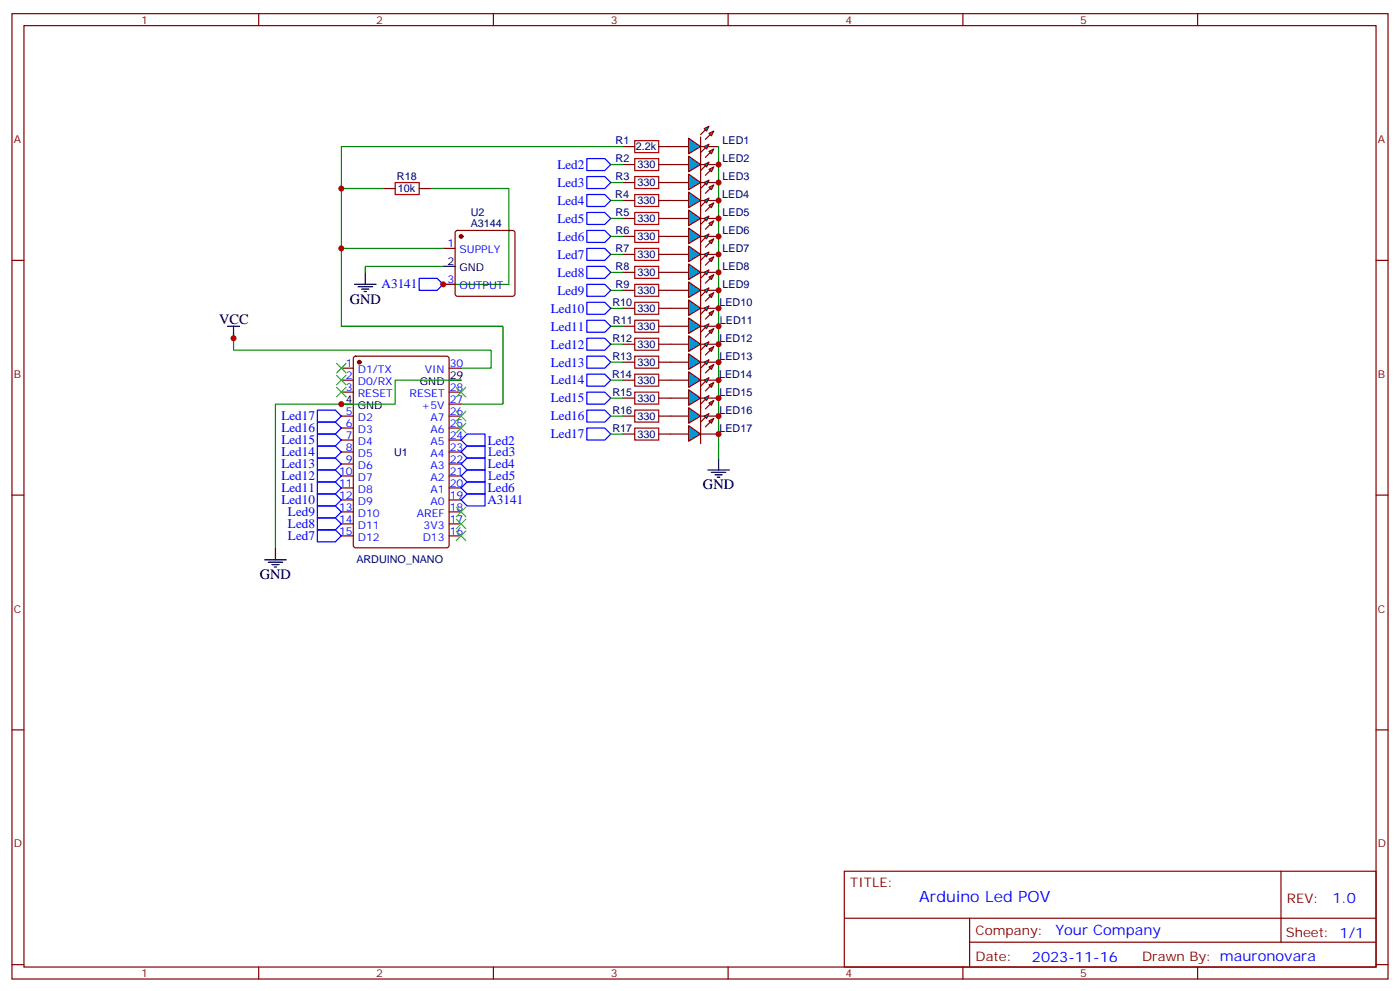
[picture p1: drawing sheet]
<svg xmlns="http://www.w3.org/2000/svg" width="412mm" height="292mm" viewBox="0 0 412 292" stroke-linecap="round" stroke-linejoin="round" font-family="sans-serif">
<g fill="none" stroke="#870000" stroke-width=".35">
<path d="M3.5 4h405.4v284.4h-405.4zM7.1 7.5h398.2v277.3h-398.2zM76.2 4v3.5M145.3 4v3.5M214.5 4v3.5M283.6 4v3.5M352.8 4v3.5M197.6 43.2h5.2M206.4 43.2h5.3M3.5 76.7h3.6M405.3 76.7h3.6M100.5 108.4h3.6"/>
<path d="M100.5 112h3.6M100.5 115.5h3.6M104.3 105.1l.5-.2h26.8l.6 .4 .1 55.4-.5 .6-27 .1-.7-.5v-55.3zM132.3 108.4h3.5M132.3 115.5h3.5M132.3 119h3.5M100.5 122.6h3.6M100.5 126.1h3.6M100.5 129.6h3.6M100.5 133.1h3.6M100.5 136.7h3.6M132.3 122.6h3.5"/>
<path d="M132.3 126.1h3.5M132.3 129.6h3.5M132.3 133.1h3.5M132.3 136.7h3.5M3.5 145.8h3.6M100.5 140.2h3.6M100.5 143.7h3.6M100.5 147.2h3.6M100.5 150.8h3.6M100.5 154.3h3.6M100.5 157.8h3.6M132.3 140.2h3.5"/>
<path d="M132.3 143.7h3.5M132.3 147.2h3.5M132.3 150.8h3.5M132.3 154.3h3.5M132.3 157.8h3.5M405.3 145.8h3.6M3.5 215h3.6M405.3 215h3.6M248.7 256.6h156.6v28.2h-156.6zM377.3 256.6v20.9M248.7 270.5h156.5M285.6 277.5h119.6"/>
<path d="M285.6 270.5v14.1M3.5 284.1h3.6M76.2 284.8v3.6M145.3 284.8v3.6M214.5 284.8v3.6M283.6 284.8v3.6M352.8 284.8v3.6M405.3 284.1h3.6"/>
</g>
<circle cx="105.8" cy="106.7" r=".53" fill="#870000" stroke="#870000" stroke-width=".35"/>
<path d="M100.5 119h3.6M132.3 112h3.5" fill="none" stroke="#000" stroke-width=".35"/>
<g fill="#09f" stroke="#870000" stroke-width=".35">
<path d="M208.8 39.3l1.5-.7-.8 1.4z"/>
<path d="M207.4 37.9l1.4-.7-.7 1.4z"/>
</g>
<g fill="#870000" stroke="#870000" stroke-width=".35">
<path d="M207.8 41.1l1.4-1.4z"/>
<path d="M206.4 39.7l1.4-1.5z"/>
</g>
<path d="M206.4 40.4v5.6z" fill="#f00" stroke="#870000" stroke-width=".35"/>
<path d="M202.8 40.7l3.6 2.5-3.6 2.1z" fill="#09f" stroke="#870000" stroke-width=".35"/>
<path d="M197.6 48.5h5.2M206.4 48.5h5.3" fill="none" stroke="#870000" stroke-width=".35"/>
<g fill="#09f" stroke="#870000" stroke-width=".35">
<path d="M208.8 44.6l1.5-.7-.8 1.4z"/>
<path d="M207.4 43.2l1.4-.7-.7 1.4z"/>
</g>
<g fill="#870000" stroke="#870000" stroke-width=".35">
<path d="M209.2 44.9l-1.4 1.5z"/>
<path d="M206.4 44.9l1.4-1.4z"/>
</g>
<path d="M206.4 45.6v5.7z" fill="#f00" stroke="#870000" stroke-width=".35"/>
<path d="M202.8 46l3.6 2.5-3.6 2.1z" fill="#09f" stroke="#870000" stroke-width=".35"/>
<path d="M197.6 53.8h5.2M206.4 53.8h5.3" fill="none" stroke="#870000" stroke-width=".35"/>
<g fill="#09f" stroke="#870000" stroke-width=".35">
<path d="M208.8 49.9l1.5-.7-.8 1.4z"/>
<path d="M207.4 48.5l1.4-.7-.7 1.4z"/>
</g>
<g fill="#870000" stroke="#870000" stroke-width=".35">
<path d="M207.8 51.6l1.4-1.4z"/>
<path d="M206.4 50.2l1.4-1.4z"/>
</g>
<path d="M206.4 50.9v5.7z" fill="#f00" stroke="#870000" stroke-width=".35"/>
<path d="M202.8 51.3l3.6 2.5-3.6 2.1z" fill="#09f" stroke="#870000" stroke-width=".35"/>
<path d="M197.6 59.1h5.2M206.4 59.1h5.3" fill="none" stroke="#870000" stroke-width=".35"/>
<g fill="#09f" stroke="#870000" stroke-width=".35">
<path d="M208.8 55.2l1.5-.7-.8 1.4z"/>
<path d="M207.4 53.8l1.4-.7-.7 1.4z"/>
</g>
<g fill="#870000" stroke="#870000" stroke-width=".35">
<path d="M207.8 56.9l1.4-1.4z"/>
<path d="M206.4 55.5l1.4-1.4z"/>
</g>
<path d="M206.4 56.2v5.7z" fill="#f00" stroke="#870000" stroke-width=".35"/>
<path d="M202.8 56.6l3.6 2.5-3.6 2.1z" fill="#09f" stroke="#870000" stroke-width=".35"/>
<path d="M197.6 64.3h5.2M206.4 64.3h5.3" fill="none" stroke="#870000" stroke-width=".35"/>
<g fill="#09f" stroke="#870000" stroke-width=".35">
<path d="M208.8 60.5l1.5-.7-.8 1.4z"/>
<path d="M207.4 59.1l1.4-.8-.7 1.5z"/>
</g>
<g fill="#870000" stroke="#870000" stroke-width=".35">
<path d="M209.2 60.8l-1.4 1.4z"/>
<path d="M206.4 60.8l1.4-1.4z"/>
</g>
<path d="M206.4 61.5v5.7z" fill="#f00" stroke="#870000" stroke-width=".35"/>
<path d="M202.8 61.9l3.6 2.4-3.6 2.2z" fill="#09f" stroke="#870000" stroke-width=".35"/>
<path d="M197.6 69.6h5.2M206.4 69.6h5.3" fill="none" stroke="#870000" stroke-width=".35"/>
<g fill="#09f" stroke="#870000" stroke-width=".35">
<path d="M208.8 65.8l1.5-.7-.8 1.4z"/>
<path d="M207.4 64.3l1.4-.7-.7 1.5z"/>
</g>
<g fill="#870000" stroke="#870000" stroke-width=".35">
<path d="M209.2 66.1l-1.4 1.4z"/>
<path d="M206.4 66.1l1.4-1.4z"/>
</g>
<path d="M206.4 66.8v5.7z" fill="#f00" stroke="#870000" stroke-width=".35"/>
<path d="M202.8 67.2l3.6 2.4-3.6 2.2z" fill="#09f" stroke="#870000" stroke-width=".35"/>
<path d="M197.6 74.9h5.2M206.4 74.9h5.3" fill="none" stroke="#870000" stroke-width=".35"/>
<g fill="#09f" stroke="#870000" stroke-width=".35">
<path d="M208.8 71l1.5-.7-.8 1.5z"/>
<path d="M207.4 69.6l1.4-.7-.7 1.4z"/>
</g>
<g fill="#870000" stroke="#870000" stroke-width=".35">
<path d="M207.8 72.8l1.4-1.4z"/>
<path d="M206.4 71.4l1.4-1.4z"/>
</g>
<path d="M206.4 72.1v5.7z" fill="#f00" stroke="#870000" stroke-width=".35"/>
<path d="M202.8 72.5l3.6 2.4-3.6 2.1z" fill="#09f" stroke="#870000" stroke-width=".35"/>
<path d="M197.6 80.2h5.2M206.4 80.2h5.3" fill="none" stroke="#870000" stroke-width=".35"/>
<g fill="#09f" stroke="#870000" stroke-width=".35">
<path d="M208.8 76.3l1.5-.7-.8 1.4z"/>
<path d="M207.4 74.9l1.4-.7-.7 1.4z"/>
</g>
<g fill="#870000" stroke="#870000" stroke-width=".35">
<path d="M209.2 76.7l-1.4 1.4z"/>
<path d="M206.4 76.7l1.4-1.4z"/>
</g>
<path d="M206.4 77.4v5.6z" fill="#f00" stroke="#870000" stroke-width=".35"/>
<path d="M202.8 77.8l3.6 2.4-3.6 2.1z" fill="#09f" stroke="#870000" stroke-width=".35"/>
<path d="M197.6 85.5h5.2M206.4 85.5h5.3" fill="none" stroke="#870000" stroke-width=".35"/>
<g fill="#09f" stroke="#870000" stroke-width=".35">
<path d="M208.8 81.6l1.5-.7-.8 1.4z"/>
<path d="M207.4 80.2l1.4-.7-.7 1.4z"/>
</g>
<g fill="#870000" stroke="#870000" stroke-width=".35">
<path d="M209.2 82l-1.4 1.4z"/>
<path d="M206.4 82l1.4-1.4z"/>
</g>
<path d="M206.4 82.7v5.6z" fill="#f00" stroke="#870000" stroke-width=".35"/>
<path d="M202.8 83l3.6 2.5-3.6 2.1z" fill="#09f" stroke="#870000" stroke-width=".35"/>
<path d="M197.6 90.8h5.2M206.4 90.8h5.3" fill="none" stroke="#870000" stroke-width=".35"/>
<g fill="#09f" stroke="#870000" stroke-width=".35">
<path d="M208.8 86.9l1.5-.7-.8 1.4z"/>
<path d="M207.4 85.5l1.4-.7-.7 1.4z"/>
</g>
<g fill="#870000" stroke="#870000" stroke-width=".35">
<path d="M207.8 88.7l1.4-1.4z"/>
<path d="M206.4 87.3l1.4-1.4z"/>
</g>
<path d="M206.4 88v5.6z" fill="#f00" stroke="#870000" stroke-width=".35"/>
<path d="M202.8 88.3l3.6 2.5-3.6 2.1z" fill="#09f" stroke="#870000" stroke-width=".35"/>
<path d="M197.6 96.1h5.2M206.4 96.1h5.3" fill="none" stroke="#870000" stroke-width=".35"/>
<g fill="#09f" stroke="#870000" stroke-width=".35">
<path d="M208.8 92.2l1.5-.7-.8 1.4z"/>
<path d="M207.4 90.8l1.4-.7-.7 1.4z"/>
</g>
<g fill="#870000" stroke="#870000" stroke-width=".35">
<path d="M209.2 92.6l-1.4 1.4z"/>
<path d="M206.4 92.6l1.4-1.4z"/>
</g>
<path d="M206.4 93.3v5.6z" fill="#f00" stroke="#870000" stroke-width=".35"/>
<path d="M202.8 93.6l3.6 2.5-3.6 2.1z" fill="#09f" stroke="#870000" stroke-width=".35"/>
<path d="M197.6 101.4h5.2M206.4 101.4h5.3" fill="none" stroke="#870000" stroke-width=".35"/>
<g fill="#09f" stroke="#870000" stroke-width=".35">
<path d="M208.8 97.5l1.5-.7-.8 1.4z"/>
<path d="M207.4 96.1l1.4-.7-.7 1.4z"/>
</g>
<g fill="#870000" stroke="#870000" stroke-width=".35">
<path d="M209.2 97.9l-1.4 1.4z"/>
<path d="M206.4 97.9l1.4-1.5z"/>
</g>
<path d="M206.4 98.6v5.6z" fill="#f00" stroke="#870000" stroke-width=".35"/>
<path d="M202.8 98.9l3.6 2.5-3.6 2.1z" fill="#09f" stroke="#870000" stroke-width=".35"/>
<path d="M197.6 106.7h5.2M206.4 106.7h5.3" fill="none" stroke="#870000" stroke-width=".35"/>
<g fill="#09f" stroke="#870000" stroke-width=".35">
<path d="M208.8 102.8l1.5-.7-.8 1.4z"/>
<path d="M207.4 101.4l1.4-.7-.7 1.4z"/>
</g>
<g fill="#870000" stroke="#870000" stroke-width=".35">
<path d="M207.8 104.6l1.4-1.4z"/>
<path d="M206.4 103.2l1.4-1.5z"/>
</g>
<path d="M206.4 103.9v5.6z" fill="#f00" stroke="#870000" stroke-width=".35"/>
<path d="M202.8 104.2l3.6 2.5-3.6 2.1z" fill="#09f" stroke="#870000" stroke-width=".35"/>
<path d="M197.6 112h5.2M206.4 112h5.3" fill="none" stroke="#870000" stroke-width=".35"/>
<g fill="#09f" stroke="#870000" stroke-width=".35">
<path d="M208.8 108.1l1.5-.7-.8 1.4z"/>
<path d="M207.4 106.7l1.4-.7-.7 1.4z"/>
</g>
<g fill="#870000" stroke="#870000" stroke-width=".35">
<path d="M209.2 108.4l-1.4 1.5z"/>
<path d="M206.4 108.4l1.4-1.4z"/>
</g>
<path d="M206.4 109.1v5.7z" fill="#f00" stroke="#870000" stroke-width=".35"/>
<path d="M202.8 109.5l3.6 2.5-3.6 2.1z" fill="#09f" stroke="#870000" stroke-width=".35"/>
<path d="M197.6 117.3h5.2M206.4 117.3h5.3" fill="none" stroke="#870000" stroke-width=".35"/>
<g fill="#09f" stroke="#870000" stroke-width=".35">
<path d="M208.8 113.4l1.5-.7-.8 1.4z"/>
<path d="M207.4 112l1.4-.7-.7 1.4z"/>
</g>
<g fill="#870000" stroke="#870000" stroke-width=".35">
<path d="M209.2 113.7l-1.4 1.4z"/>
<path d="M206.4 113.7l1.4-1.4z"/>
</g>
<path d="M206.4 114.4v5.7z" fill="#f00" stroke="#870000" stroke-width=".35"/>
<path d="M202.8 114.8l3.6 2.5-3.6 2.1z" fill="#09f" stroke="#870000" stroke-width=".35"/>
<path d="M197.6 122.6h5.2M206.4 122.6h5.3" fill="none" stroke="#870000" stroke-width=".35"/>
<g fill="#09f" stroke="#870000" stroke-width=".35">
<path d="M208.8 118.7l1.5-.7-.8 1.4z"/>
<path d="M207.4 117.3l1.4-.7-.7 1.4z"/>
</g>
<g fill="#870000" stroke="#870000" stroke-width=".35">
<path d="M207.8 120.4l1.4-1.4z"/>
<path d="M206.4 119l1.4-1.4z"/>
</g>
<path d="M206.4 119.7v5.7z" fill="#f00" stroke="#870000" stroke-width=".35"/>
<path d="M202.8 120.1l3.6 2.5-3.6 2.1z" fill="#09f" stroke="#870000" stroke-width=".35"/>
<path d="M197.6 127.8h5.2M206.4 127.8h5.3" fill="none" stroke="#870000" stroke-width=".35"/>
<g fill="#09f" stroke="#870000" stroke-width=".35">
<path d="M208.8 124l1.5-.7-.8 1.4z"/>
<path d="M207.4 122.6l1.4-.8-.7 1.5z"/>
</g>
<g fill="#870000" stroke="#870000" stroke-width=".35">
<path d="M207.8 125.7l1.4-1.4z"/>
<path d="M206.4 124.3l1.4-1.4z"/>
</g>
<path d="M206.4 125v5.7z" fill="#f00" stroke="#870000" stroke-width=".35"/>
<path d="M202.8 125.4l3.6 2.4-3.6 2.2z" fill="#09f" stroke="#870000" stroke-width=".35"/>
<g fill="none" stroke="#a10000" stroke-width=".35">
<path d="M116.4 53.8h7.1v3.5h-7.1zM187 41.4h7v3.5h-7zM187 46.7h7v3.5h-7zM187 52h7v3.5h-7zM187 57.3h7v3.5h-7zM187 62.6h7v3.5h-7zM187 67.9h7v3.5h-7zM187 73.2h7v3.5h-7zM187 78.5h7v3.5h-7zM187 83.7h7v3.6h-7zM187 89h7v3.6h-7zM187 94.3h7v3.6h-7z"/>
<path d="M187 99.6h7v3.6h-7zM187 104.9h7v3.5h-7zM187 110.2h7v3.5h-7zM187 115.5h7v3.5h-7zM187 120.8h7v3.5h-7zM187 126.1h7v3.5h-7z"/>
</g>
<g fill="none" stroke="#870000" stroke-width=".35">
<path d="M112.9 55.5h3.5M123.5 55.5h3.5M183.4 43.2h3.6M183.4 48.5h3.6M183.4 53.8h3.6M183.4 59.1h3.6M194 43.2h3.6M194 48.5h3.6M194 53.8h3.6M194 59.1h3.6M130.5 73.2h3.6M134.3 68.1l.5-.2h16.2l.5 .2 .2 .5v18l-.2 .5-.5 .2h-16.2l-.5-.3-.2-.4v-18z"/>
<path d="M183.4 64.3h3.6M183.4 69.6h3.6M183.4 74.9h3.6M194 64.3h3.6M194 69.6h3.6M194 74.9h3.6M130.5 83.7h3.6M183.4 80.2h3.6M183.4 85.5h3.6M183.4 90.8h3.6M183.4 96.1h3.6M194 80.2h3.6"/>
<path d="M194 85.5h3.6M194 90.8h3.6M194 96.1h3.6M183.4 101.4h3.6M183.4 106.7h3.6M183.4 112h3.6M183.4 117.3h3.6M194 101.4h3.6M194 106.7h3.6M194 112h3.6M194 117.3h3.6M183.4 122.6h3.6"/>
<path d="M183.4 127.8h3.6M194 122.6h3.6M194 127.8h3.6"/>
</g>
<g fill="none" stroke="#00f" stroke-width=".35">
<path d="M172.9 46.7h5.3l1.7 1.8-1.7 1.7h-5.3zM172.9 52h5.3l1.7 1.8-1.7 1.7h-5.3zM172.9 57.3h5.3l1.7 1.8-1.7 1.7h-5.3zM172.9 62.6h5.3l1.7 1.7-1.7 1.8h-5.3zM172.9 67.9h5.3l1.7 1.7-1.7 1.8h-5.3zM172.9 73.2h5.3l1.7 1.7-1.7 1.8h-5.3zM172.9 78.5h5.3l1.7 1.7-1.7 1.8h-5.3zM123.5 82h5.3l1.7 1.7-1.7 1.8h-5.3zM172.9 83.7h5.3l1.7 1.8-1.7 1.8h-5.3zM172.9 89h5.3l1.7 1.8-1.7 1.8h-5.3zM172.9 94.3h5.3l1.7 1.8-1.7 1.8h-5.3zM172.9 99.6h5.3l1.7 1.8-1.7 1.8h-5.3z"/>
<path d="M172.9 104.9h5.3l1.7 1.8-1.7 1.7h-5.3zM172.9 110.2h5.3l1.7 1.8-1.7 1.7h-5.3zM172.9 115.5h5.3l1.7 1.8-1.7 1.7h-5.3zM93.5 120.8h5.3l1.7 1.8-1.7 1.7h-5.3zM93.5 124.3h5.3l1.7 1.8-1.7 1.7h-5.3zM93.5 127.8h5.3l1.7 1.8-1.7 1.8h-5.3zM93.5 131.4h5.3l1.7 1.7-1.7 1.8h-5.3zM93.5 134.9h5.3l1.7 1.8-1.7 1.7h-5.3zM93.5 138.4h5.3l1.7 1.8-1.7 1.8h-5.3zM135.8 136.7l1.8-1.8h5.3v3.5h-5.3zM135.8 133.1l1.8-1.7h5.3v3.5h-5.3zM135.8 129.6l1.8-1.8h5.3v3.6h-5.3z"/>
<path d="M172.9 120.8h5.3l1.7 1.8-1.7 1.7h-5.3zM172.9 126.1h5.3l1.7 1.7-1.7 1.8h-5.3zM93.5 142h5.3l1.7 1.7-1.7 1.8h-5.3zM93.5 145.5h5.3l1.7 1.7-1.7 1.8h-5.3zM93.5 149h5.3l1.7 1.8-1.7 1.7h-5.3zM93.5 152.5h5.3l1.7 1.8-1.7 1.8h-5.3zM93.5 156.1h5.3l1.7 1.7-1.7 1.8h-5.3zM135.8 143.7l1.8-1.7h5.3v3.5h-5.3zM135.8 140.2l1.8-1.8h5.3v3.6h-5.3zM135.8 147.2l1.8-1.7h5.3v3.5h-5.3z"/>
</g>
<g fill="none" stroke="#008700" stroke-width=".35">
<path d="M112.9 55.5h-12.4v40.6h47.7v22.9h-12.4M127 55.5h22.9v28.2h-19.4M179.9 59.1h3.5M179.9 53.8h3.5M179.9 48.5h3.5M183.4 43.2h-82.9v12.3M211.7 43.2v91.7M100.5 73.2h30M130.5 78.5h-22.9v1.7M179.9 74.9h3.5M179.9 69.6h3.5M179.9 64.3h3.5"/>
<path d="M68.8 97.9v5.3h75.8v5.2h-8.8M179.9 96.1h3.5M179.9 90.8h3.5M179.9 85.5h3.5M179.9 80.2h3.5M135.8 112h-19.4v7h-35.3v42.4M179.9 101.4h3.5M179.9 106.7h3.5M179.9 112h3.5M179.9 117.3h3.5M179.9 122.6h3.5M179.9 127.8h3.5"/>
</g>
<g fill="none" stroke="#000" stroke-width=".35">
<path d="M130.5 78.5h3.6M67 96.1h3.6M68.8 96.1v3.5M104.4 83.7h6.4M105.5 84.5h4.2M106.5 85.2h2.2M107.2 85.9h.7M107.6 80.2v3.5M208.5 138.4h6.3M209.5 139.1h4.3M210.6 139.8h2.1M211.7 134.9v3.5"/>
<path d="M211.3 140.5h.7M78 164.9h6.3M79 165.6h4.3M80.1 166.3h2.1M80.8 167h.7M81.1 161.4v3.5"/>
</g>
<g fill="none" stroke="#3c3" stroke-width=".35">
<path d="M99.1 107l2.9 2.9M99.1 110.6l2.9 2.8M99.1 114.1l2.9 2.8M102 107l-2.9 2.9M102 110.6l-2.9 2.8M102 114.1l-2.9 2.8M134.4 114.1l2.8 2.8M137.2 114.1l-2.8 2.8M134.4 121.1l2.8 2.9M134.4 124.7l2.8 2.8M137.2 121.1l-2.8 2.9M137.2 124.7l-2.8 2.8"/>
<path d="M134.4 149.4l2.8 2.8M134.4 152.9l2.8 2.8M134.4 156.4l2.8 2.8M137.2 149.4l-2.8 2.8M137.2 152.9l-2.8 2.8M137.2 156.4l-2.8 2.8"/>
</g>
<circle cx="135.8" cy="69.6" r=".53" fill="#870000" stroke="#870000" stroke-width=".35"/>
<g fill="#c00">
<circle cx="211.7" cy="101.4" r=".88"/>
<circle cx="211.7" cy="106.7" r=".88"/>
<circle cx="211.7" cy="112" r=".88"/>
<circle cx="211.7" cy="117.3" r=".88"/>
<circle cx="211.7" cy="122.6" r=".88"/>
<circle cx="211.7" cy="127.8" r=".88"/>
<circle cx="211.7" cy="48.5" r=".88"/>
<circle cx="211.7" cy="53.8" r=".88"/>
<circle cx="211.7" cy="59.1" r=".88"/>
<circle cx="211.7" cy="64.3" r=".88"/>
<circle cx="211.7" cy="69.6" r=".88"/>
<circle cx="211.7" cy="74.9" r=".88"/>
<circle cx="211.7" cy="80.2" r=".88"/>
<circle cx="211.7" cy="85.5" r=".88"/>
<circle cx="211.7" cy="90.8" r=".88"/>
<circle cx="211.7" cy="96.1" r=".88"/>
<circle cx="100.5" cy="119" r=".88"/>
<circle cx="68.8" cy="99.6" r=".88"/>
<circle cx="130.5" cy="83.7" r=".88"/>
<circle cx="100.5" cy="73.2" r=".88"/>
<circle cx="100.5" cy="55.5" r=".88"/>
</g>
<text font-size="4.6" fill="#00f" x="270.8" y="265.6">Arduino Led POV</text>
<g font-size="4.2">
<text x="103" y="89.4">GND</text>
<text x="64.6" y="95.4">VCC</text>
<text x="207.1" y="144.1">GND</text>
<text x="76.6" y="170.5">GND</text>
</g>
<g font-size="4.2" fill="#00f">
<text x="392.5" y="265.9">1.0</text>
<text x="310.9" y="275.4">Your Company</text>
<text x="304" y="283.2">2023-11-16</text>
</g>
<g font-size="3.9" fill="#00f">
<text x="164.2" y="49.7">Led2</text>
<text x="164.2" y="55">Led3</text>
<text x="164.2" y="60.3">Led4</text>
<text x="164.2" y="65.6">Led5</text>
<text x="164.2" y="70.9">Led6</text>
<text x="164.2" y="76.2">Led7</text>
<text x="164.2" y="81.5">Led8</text>
<text x="112.4" y="85">A3141</text>
<text x="164.2" y="86.8">Led9</text>
<text x="162.3" y="92.1">Led10</text>
<text x="162.3" y="97.4">Led11</text>
<text x="162.3" y="102.7">Led12</text>
<text x="162.3" y="108">Led13</text>
<text x="162.3" y="113.2">Led14</text>
<text x="162.3" y="118.5">Led15</text>
<text x="82.9" y="123.8">Led17</text>
<text x="162.3" y="123.8">Led16</text>
<text x="82.9" y="127.3">Led16</text>
<text x="82.9" y="130.8">Led15</text>
<text x="143.7" y="130.9">Led2</text>
<text x="162.3" y="129.1">Led17</text>
<text x="82.9" y="134.3">Led14</text>
<text x="82.9" y="137.9">Led13</text>
<text x="143.7" y="138">Led4</text>
<text x="143.8" y="134.5">Led3</text>
<text x="82.9" y="141.4">Led12</text>
<text x="143.8" y="141.5">Led5</text>
<text x="82.9" y="144.9">Led11</text>
<text x="82.9" y="148.5">Led10</text>
<text x="143.6" y="148.5">A3141</text>
<text x="143.7" y="145">Led6</text>
<text x="84.8" y="152">Led9</text>
<text x="84.8" y="155.5">Led8</text>
<text x="84.8" y="159">Led7</text>
</g>
<g font-size="3.9" fill="#800">
<text x="250.5" y="261.2">TITLE:</text>
<text x="379.1" y="265.9">REV:</text>
<text x="287.4" y="275.4">Company:</text>
<text x="378.7" y="276">Sheet: 1/1</text>
<text x="287.4" y="283.1">Date:</text>
<text x="336.4" y="283.2">Drawn By: mauronovara</text>
</g>
<g font-size="3.2" fill="#800">
<text x="41.6" y="7">1</text>
<text x="110.8" y="7">2</text>
<text x="179.9" y="7">3</text>
<text x="249.1" y="7">4</text>
<text x="318.2" y="7">5</text>
<text x="4.1" y="42.1">A</text>
<text x="405.9" y="42.1">A</text>
<text x="4.1" y="111.3">B</text>
<text x="405.9" y="111.3">B</text>
<text x="4.1" y="180.4">C</text>
<text x="405.9" y="180.4">C</text>
<text x="4.1" y="249.6">D</text>
<text x="405.9" y="249.6">D</text>
<text x="41.6" y="287.8">1</text>
<text x="110.8" y="287.8">2</text>
<text x="179.9" y="287.8">3</text>
<text x="249.1" y="287.8">4</text>
<text x="318.2" y="287.8">5</text>
</g>
<g font-size="3.2" fill="#000080">
<text x="181.3" y="42.5">R1</text>
<text x="181.3" y="47.8">R2</text>
<text x="187.3" y="44.3">2.2k</text>
<text x="212.8" y="42.5">LED1</text>
<text x="212.8" y="47.8">LED2</text>
<text x="116.9" y="53.1">R18</text>
<text x="181.3" y="53.1">R3</text>
<text x="187.8" y="49.6">330</text>
<text x="212.8" y="53.1">LED3</text>
<text x="117.2" y="56.7">10k</text>
<text x="181.2" y="58.4">R4</text>
<text x="187.8" y="54.9">330</text>
<text x="212.7" y="58.4">LED4</text>
<text x="138.7" y="63.7">U2</text>
<text x="181.3" y="63.7">R5</text>
<text x="187.8" y="60.2">330</text>
<text x="187.8" y="65.5">330</text>
<text x="212.8" y="63.7">LED5</text>
<text x="138.7" y="66.8">A3144</text>
<text x="181.3" y="69">R6</text>
<text x="187.8" y="70.8">330</text>
<text x="212.8" y="69">LED6</text>
<text x="181.3" y="74.3">R7</text>
<text x="187.8" y="76.1">330</text>
<text x="212.8" y="74.3">LED7</text>
<text x="181.3" y="79.6">R8</text>
<text x="187.8" y="81.4">330</text>
<text x="212.8" y="79.6">LED8</text>
<text x="181.3" y="84.9">R9</text>
<text x="187.8" y="86.6">330</text>
<text x="212.8" y="84.9">LED9</text>
<text x="180.4" y="90.2">R10</text>
<text x="180.5" y="95.5">R11</text>
<text x="187.8" y="91.9">330</text>
<text x="211.9" y="90.2">LED10</text>
<text x="212" y="95.5">LED11</text>
<text x="180.4" y="100.8">R12</text>
<text x="187.8" y="97.2">330</text>
<text x="211.9" y="100.8">LED12</text>
<text x="180.4" y="106">R13</text>
<text x="187.8" y="102.5">330</text>
<text x="187.8" y="107.8">330</text>
<text x="211.9" y="106">LED13</text>
<text x="180.3" y="111.3">R14</text>
<text x="187.8" y="113.1">330</text>
<text x="211.8" y="111.3">LED14</text>
<text x="180.4" y="116.6">R15</text>
<text x="187.8" y="118.4">330</text>
<text x="211.9" y="116.6">LED15</text>
<text x="180.4" y="121.9">R16</text>
<text x="187.8" y="123.7">330</text>
<text x="211.9" y="121.9">LED16</text>
<text x="180.4" y="127.2">R17</text>
<text x="187.8" y="129">330</text>
<text x="211.9" y="127.2">LED17</text>
<text x="116.1" y="134.3">U1</text>
<text x="105" y="165.9">ARDUINO_NANO</text>
</g>
<g font-size="3.2" fill="#00f">
<text x="131.9" y="72.8">1</text>
<text x="135.4" y="74.6">SUPPLY</text>
<text x="131.9" y="83.4">3</text>
<text x="135.4" y="85.2">OUTPUT</text>
<text x="101.9" y="108.1">1</text>
<text x="101.9" y="111.6">2</text>
<text x="105.4" y="109.9">D1/TX</text>
<text x="105.4" y="113.4">D0/RX</text>
<text x="125.1" y="109.9">VIN</text>
<text x="132.5" y="108.1">30</text>
<text x="101.9" y="115.1">3</text>
<text x="105.4" y="116.9">RESET</text>
<text x="120.6" y="116.9">RESET</text>
<text x="132.5" y="118.7">27</text>
<text x="132.5" y="115.1">28</text>
<text x="101.9" y="122.2">5</text>
<text x="101.9" y="125.7">6</text>
<text x="105.4" y="124">D2</text>
<text x="124.2" y="120.4">+5V</text>
<text x="126.8" y="124">A7</text>
<text x="132.5" y="125.7">25</text>
<text x="132.5" y="122.2">26</text>
<text x="101.9" y="129.3">7</text>
<text x="105.4" y="127.5">D3</text>
<text x="105.4" y="131">D4</text>
<text x="126.8" y="131">A5</text>
<text x="126.8" y="127.5">A6</text>
<text x="132.5" y="129.3">24</text>
<text x="101.9" y="132.8">8</text>
<text x="101.9" y="136.3">9</text>
<text x="105.4" y="134.5">D5</text>
<text x="126.8" y="134.5">A4</text>
<text x="132.5" y="136.3">22</text>
<text x="132.5" y="132.8">23</text>
<text x="99.9" y="139.8">10</text>
<text x="99.9" y="143.4">11</text>
<text x="105.4" y="138.1">D6</text>
<text x="105.4" y="141.6">D7</text>
<text x="126.8" y="141.6">A2</text>
<text x="126.8" y="138.1">A3</text>
<text x="132.5" y="143.4">20</text>
<text x="132.5" y="139.8">21</text>
<text x="99.9" y="146.9">12</text>
<text x="105.4" y="145.1">D8</text>
<text x="105.4" y="148.7">D9</text>
<text x="126.8" y="148.7">A0</text>
<text x="126.8" y="145.1">A1</text>
<text x="132.5" y="146.9">19</text>
<text x="99.9" y="150.4">13</text>
<text x="99.9" y="154">14</text>
<text x="105.4" y="152.2">D10</text>
<text x="105.4" y="155.7">D11</text>
<text x="122.8" y="152.2">AREF</text>
<text x="124.8" y="155.7">3V3</text>
<text x="132.5" y="154">17</text>
<text x="132.5" y="150.4">18</text>
<text x="99.9" y="157.5">15</text>
<text x="105.4" y="159.2">D12</text>
<text x="124.5" y="159.2">D13</text>
<text x="132.5" y="157.5">16</text>
</g>
<g font-size="3.2">
<text x="131.9" y="78.1">2</text>
<text x="135.4" y="79.9">GND</text>
<text x="123.7" y="113.4">GND</text>
<text x="132.5" y="111.6">29</text>
<text x="101.9" y="118.7">4</text>
<text x="105.4" y="120.4">GND</text>
</g>
</svg>
